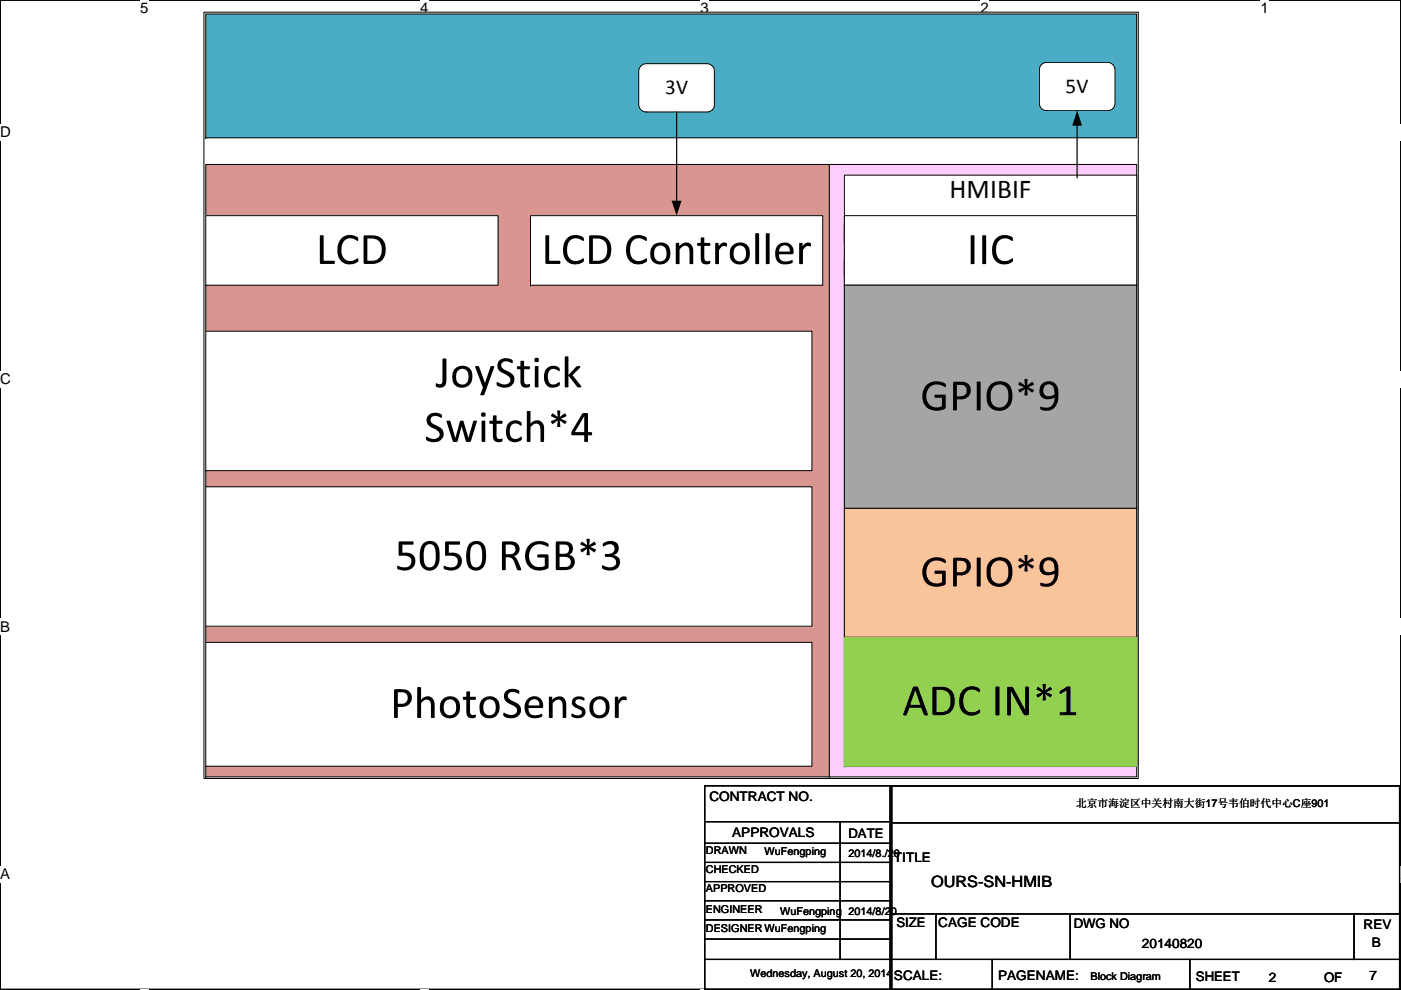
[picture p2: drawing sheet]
<svg xmlns="http://www.w3.org/2000/svg" width="297mm" height="210mm" viewBox="0 0 297 210" stroke-linecap="round" stroke-linejoin="round" font-family="sans-serif">
<path d="M.1 0h296.9v209.8h-296.9z" fill="none" stroke="#000" stroke-width=".25"/>
<g fill="#fff">
<path d="M29.7 0h1.8v3.6h-1.8z"/>
<path d="M29.7 209.8l1.8 .1z"/>
</g>
<path d="M59.4 0h.1M59.4 209.8h.1" fill="none" stroke="#000" stroke-width=".25"/>
<g fill="#fff">
<path d="M89.1 0h1.8v3.6h-1.8z"/>
<path d="M89.1 209.8l1.8 .1z"/>
</g>
<path d="M118.8 0h.1M118.8 209.8h.1" fill="none" stroke="#000" stroke-width=".25"/>
<g fill="#fff">
<path d="M148.5 0h1.8v3.6h-1.8z"/>
<path d="M148.5 209.8l1.8 .1z"/>
</g>
<path d="M178.2 0h.1M178.2 209.8h.1" fill="none" stroke="#000" stroke-width=".25"/>
<g fill="#fff">
<path d="M207.9 0h1.7v3.6h-1.7z"/>
<path d="M207.9 209.8l1.7 .1z"/>
</g>
<path d="M237.6 0h.1M237.6 209.8h.1" fill="none" stroke="#000" stroke-width=".25"/>
<g fill="#fff">
<path d="M267.3 0h1.7v3.6h-1.7z"/>
<path d="M267.3 209.8l1.7 .1z"/>
<path d="M.1 26.3h2.2v3.5h-2.2z"/>
<path d="M297 26.3v3.5z"/>
<path d="M.1 78.7h2.2v3.5h-2.2z"/>
<path d="M297 78.7v3.5z"/>
</g>
<path d="M.1 52.5h.1M297 52.5h.1" fill="none" stroke="#000" stroke-width=".25"/>
<g fill="#fff">
<path d="M.1 131.2h2.1v3.5h-2.1z"/>
<path d="M297 131.2v3.5z"/>
</g>
<path d="M.1 104.9h.1M297 104.9h.1" fill="none" stroke="#000" stroke-width=".25"/>
<g fill="#fff">
<path d="M0 183.6h2.2v3.5h-2.2z"/>
<path d="M297 183.6v3.5z"/>
</g>
<path d="M.1 157.4h.1M297 157.4h.1" fill="none" stroke="#000" stroke-width=".25"/>
<path d="M43.3 2.6h198v162.5h-198z" fill="#fff"/>
<path d="M43.2 2.6h198.1v162.5h-198.1z" fill="none" stroke="#000" stroke-width=".21"/>
<path d="M175.8 34.9h65.2v129.9h-65.2z" fill="#fcf"/>
<path d="M175.8 34.9h65.2v129.9h-65.2zM175.8 164.8h.1" fill="none" stroke="#000" stroke-width=".21"/>
<path d="M43.6 34.9h132.2v129.9h-132.2z" fill="#d99590"/>
<path d="M43.6 34.9h132.2v129.9h-132.2zM43.6 164.8h.1" fill="none" stroke="#000" stroke-width=".21"/>
<path d="M179.6 46.4l.6-.3 .7-.2 15 .1a1.8 1.8 0 0 1 1.5 1.7v3.7a1.81 1.81 0 0 1-1.8 1.8h-14.7a1.81 1.81 0 0 1-1.9-1.8v-3.7l.2-.7z" fill-rule="evenodd" fill="#fff"/>
<path d="M179.6 46.4l.6-.3 .7-.2 15 .1a1.8 1.8 0 0 1 1.5 1.7v3.7a1.81 1.81 0 0 1-1.8 1.8h-14.7a1.81 1.81 0 0 1-1.9-1.8v-3.7l.2-.7z" fill="none" stroke="#000" stroke-width=".21"/>
<path d="M179.6 53.7l.6-.3 .7-.2h15a1.84 1.84 0 0 1 1.5 1.8v3.7a1.84 1.84 0 0 1-1.8 1.8h-14.7a1.84 1.84 0 0 1-1.9-1.8l.1-4.1z" fill-rule="evenodd" fill="#fff"/>
<path d="M179.6 53.7l.6-.3 .7-.2h15a1.84 1.84 0 0 1 1.5 1.8v3.7a1.84 1.84 0 0 1-1.8 1.8h-14.7a1.84 1.84 0 0 1-1.9-1.8l.1-4.1z" fill="none" stroke="#000" stroke-width=".21"/>
<path d="M179 37.1h62v125.4h-62z" fill="#fff"/>
<path d="M179 37.1h62v125.4h-62zM179 162.5h.1" fill="none" stroke="#000" stroke-width=".21"/>
<path d="M43.6 3h197.4v26.2h-197.4z" fill="#4bacc6"/>
<path d="M43.6 3h197.4v26.2h-197.4zM43.6 29.2h.1" fill="none" stroke="#000" stroke-width=".21"/>
<path d="M135.9 14l.5-.4 .6-.1h12.9l.6 .1a1.55 1.55 0 0 1 1 1.5v7.1a1.52 1.52 0 0 1-1.6 1.5h-12.9a1.55 1.55 0 0 1-1.6-1.5v-7.1l.1-.6z" fill-rule="evenodd" fill="#fff"/>
<path d="M135.9 14l.5-.4 .6-.1h12.9l.6 .1a1.55 1.55 0 0 1 1 1.5v7.1a1.52 1.52 0 0 1-1.6 1.5h-12.9a1.55 1.55 0 0 1-1.6-1.5v-7.1l.1-.6z" fill="none" stroke="#000" stroke-width=".21"/>
<path d="M143.5 23.7v19.1" fill="none" stroke="#000" stroke-width=".26"/>
<path d="M142.4 42.6h2.1l-1 3.1z" fill="#000"/>
<path d="M220.9 13.6l1.1-.4h12.8l.6 .2a1.59 1.59 0 0 1 1 1.4v7.1a1.55 1.55 0 0 1-1.6 1.6h-12.8a1.52 1.52 0 0 1-1.6-1.6v-7.4z" fill-rule="evenodd" fill="#fff"/>
<path d="M220.9 13.6l1.1-.4h12.8l.6 .2a1.59 1.59 0 0 1 1 1.4v7.1a1.55 1.55 0 0 1-1.6 1.6h-12.8a1.52 1.52 0 0 1-1.6-1.6v-7.4z" fill="none" stroke="#000" stroke-width=".21"/>
<path d="M228.4 26.4v11.3" fill="none" stroke="#000" stroke-width=".26"/>
<path d="M228.4 23.5l1 3.1h-2.1z" fill="#000"/>
<path d="M179 45.7h62v14.8h-62z" fill="#fff"/>
<path d="M179 45.7h62v14.8h-62zM179 60.5h.1" fill="none" stroke="#000" stroke-width=".21"/>
<path d="M205.8 50l.6-.1 .2 .1v5.9l-.2 .1h-.6zM208.3 50l.5-.1 .3 .1v5.9l-.3 .1h-.5zM211.1 50.7a2.67 2.67 0 0 1 3.6-.2v.6a2.42 2.42 0 0 0-3 .1 3 3 0 0 0 .5 4 2.65 2.65 0 0 0 2.5-.4 .73 .73 0 0 1-.6 1.1 2.65 2.65 0 0 1-3.8-2.9 3.6 3.6 0 0 1 .8-2.3z" fill="#000"/>
<path d="M179 60.5h62v47.3h-62z" fill="#a5a5a5"/>
<path d="M179 60.5h62v47.3h-62zM179 107.8h.1" fill="none" stroke="#000" stroke-width=".21"/>
<g fill="#000">
<path d="M216.2 81l1.1 .8-.1-1.3 .6-.1v1.4l1.1-.8 .3 .6-1.2 .5 1.1 .5a.43 .43 0 0 1-.3 .6l-1-.7 .1 1.3h-.7l.1-1.3-1.1 .7-.3-.6 1.2-.5-1.2-.5z"/>
<path d="M196.3 81.8a3.1 3.1 0 0 1 4.2-.3l-.1 .6a3.4 3.4 0 0 0-2.9-.3 2.59 2.59 0 0 0 .4 4.5 2.57 2.57 0 0 0 1.8-.1v-1.8h-1.5v-.7l2.2 .1 .1 2.7a3.2 3.2 0 0 1-4.8-1.2 3.7 3.7 0 0 1 .6-3.5zM202.2 81h1.9a1.9 1.9 0 0 1 1.7 2.1 1.9 1.9 0 0 1-2.2 1.6h-.7v2.3h-.8zM202.9 81.6v2.5a1.58 1.58 0 0 0 2.1-1 1.15 1.15 0 0 0-1.4-1.5zM207.2 81l.5-.1 .2 .2v5.8l-.2 .2-.6-.1zM209.9 81.7a2.73 2.73 0 0 1 3.2-.7 2.73 2.73 0 0 1 1.5 2.9 2.8 2.8 0 0 1-1.9 3.1 2.8 2.8 0 0 1-3.3-1.4 4.3 4.3 0 0 1 .5-3.9zM210.5 82.2a3.2 3.2 0 0 0 .4 4 1.98 1.98 0 0 0 2.2-.2 1.98 1.98 0 0 0 .7-2 1.91 1.91 0 0 0-.9-2.2 1.91 1.91 0 0 0-2.4 .4z"/>
<path d="M220.9 81.5a2.08 2.08 0 0 1 2.4-.4 2.08 2.08 0 0 1 1.1 2.2 3.4 3.4 0 0 1-1.5 3.6l-1.5 .2a.65 .65 0 0 1-.8-.8 1.97 1.97 0 0 0 2.1-.1 1.97 1.97 0 0 0 .9-1.9 1.99 1.99 0 0 1-3.2-1.2v-.6zM221.6 81.8a1.33 1.33 0 0 0-.2 1.8 1.33 1.33 0 0 0 1.9 .2l.3-.1v-.6a1.25 1.25 0 0 0-.5-1.4 1.25 1.25 0 0 0-1.5 .1z"/>
</g>
<path d="M179 107.8h62v27.4h-62z" fill="#f9c49a"/>
<path d="M179 107.8h62v27.4h-62zM179 135.2h.1" fill="none" stroke="#000" stroke-width=".21"/>
<g fill="#000">
<path d="M216.1 118.4l.2-.1 1 .8-.1-1.3 .5-.1 .2 .1-.1 1.3 1-.7a.44 .44 0 0 1 .3 .6l-1.1 .4 1.1 .6a.43 .43 0 0 1-.3 .6l-1-.8 .1 1.4h-.7l.1-1.4-1.1 .8-.3-.6 1.2-.6-1.2-.4z"/>
<path d="M196.3 119.2a2.97 2.97 0 0 1 4.3-.2l-.2 .4a2.5 2.5 0 0 0-3.2 .1 2.5 2.5 0 0 0-.5 3.2 2.2 2.2 0 0 0 3 .8v-1.8h-1.5v-.6h2.2l.1 2.8a3.3 3.3 0 0 1-4.5-.8 3.6 3.6 0 0 1 .3-3.9zM202.1 118.4a5.1 5.1 0 0 1 2.9 .2 1.93 1.93 0 0 1 .7 2.3 1.93 1.93 0 0 1-2.1 1.1h-.7v2.3l-.8 .1zM202.9 118.9v2.5a1.95 1.95 0 0 0 1.7-.4 1.24 1.24 0 0 0 .3-1.4 1.24 1.24 0 0 0-1.3-.7zM207.1 118.3h.6l.2 .1v5.8l-.2 .2-.6-.1zM209.7 119.2a2.74 2.74 0 0 1 3.3-.9 2.74 2.74 0 0 1 1.6 2.9 2.77 2.77 0 0 1-2.6 3.3 2.77 2.77 0 0 1-2.8-3.2l.2-1.4zM210.5 119.5a3.3 3.3 0 0 0 .4 4 1.99 1.99 0 0 0 2.2-.1 1.99 1.99 0 0 0 .7-2.1 1.92 1.92 0 0 0-.9-2.2 1.92 1.92 0 0 0-2.4 .4z"/>
<path d="M220.9 118.8a2.07 2.07 0 0 1 2.5-.4 2.07 2.07 0 0 1 1 2.3 3.1 3.1 0 0 1-2.1 3.7 2 2 0 0 1-1.7-.2v-.6a2.79 2.79 0 0 0 2.5-.3l.4-.8 .1-.9a1.95 1.95 0 0 1-2.2 .3 1.95 1.95 0 0 1-1-2.1zM221.6 119.1a1.34 1.34 0 0 0-.2 1.9 1.34 1.34 0 0 0 1.9 .2l.3-.2v-.6a1.26 1.26 0 0 0-.6-1.3 1.26 1.26 0 0 0-1.4 0z"/>
</g>
<path d="M179 135.2h62v27.3h-62z" fill="#92d050"/>
<path d="M179 135.2h62v27.3h-62zM179 162.5h.1" fill="none" stroke="#92d050" stroke-width=".21"/>
<g fill="#000">
<path d="M219.9 145.8l.2-.1 1.1 .8-.2-1.4h.5l.3 .1-.2 1.3 1.1-.8 .3 .4v.2l-1.2 .5 1.2 .5v.2l-.3 .5-1.1-.8 .1 1.3h-.7l.2-1.3-1 .7a.44 .44 0 0 1-.4-.6l1.1-.5-1.2-.5zM224.7 146.6l1.5-1 .7 .1v5.4h1.1l.2 .2-.1 .4h-3.3l-.1-.1 .1-.5h1.3v-4.6l-1.3 .7-.1-.1z"/>
<path d="M193.6 145.7l.8-.1 .2 .2 2.1 5.9h-.8l-.6-1.6h-2.5l-.5 1.5-.8 .1zM194 146.5l-1 3h2.1zM197.8 145.7l.1-.1a5 5 0 0 1 3.4 .5 3.4 3.4 0 0 1-.1 5.2 5.3 5.3 0 0 1-3.4 .3zM198.5 146.3v4.7a2.77 2.77 0 0 0 2.7-.7 3.2 3.2 0 0 0-.4-3.5 3 3 0 0 0-2.3-.5zM204.1 146.4a2.58 2.58 0 0 1 3.6-.2v.6a2.08 2.08 0 0 0-2.4-.3 2.08 2.08 0 0 0-1.1 2.2 1.95 1.95 0 0 0 2.5 2.3l.9-.5a.39 .39 0 0 1 .1 .7 2.68 2.68 0 0 1-3 .3 2.68 2.68 0 0 1-1.4-2.7 3.4 3.4 0 0 1 .8-2.4zM211.1 145.7h.8v5.9l-.2 .1-.7-.1zM213.5 145.8l.2-.2h.8l.3 .3 2.6 4.7-.1-4.8 .3-.2 .6 .1v5.7a.75 .75 0 0 1-.8 .3 .75 .75 0 0 1-.6-.6l-2.5-4.6 .1 5.1-.3 .1-.6-.1z"/>
</g>
<path d="M112.5 45.7h61.9v14.8h-61.9z" fill="#fff"/>
<path d="M112.5 45.7h61.9v14.8h-61.9zM112.5 60.5h.1" fill="none" stroke="#000" stroke-width=".21"/>
<path d="M115.7 50h.7v5.3h2.3v.7h-2.9l-.1-.2zM120.1 50.7a2.65 2.65 0 0 1 3.7-.2v.4l-.2 .2a2.01 2.01 0 0 0-2.4-.3 2.01 2.01 0 0 0-1 2.2 2.02 2.02 0 0 0 1.1 2.2 2.02 2.02 0 0 0 2.4-.4 .71 .71 0 0 1-.6 1.1 2.65 2.65 0 0 1-3.7-2.9 3.5 3.5 0 0 1 .7-2.3zM125 50l.1-.1a4.5 4.5 0 0 1 3.7 .8 3.5 3.5 0 0 1-.4 4.9 5 5 0 0 1-3.4 .3zM125.7 50.6v4.7a2.76 2.76 0 0 0 2.7-.8 3.2 3.2 0 0 0-.3-3.5 3.2 3.2 0 0 0-2.4-.4zM133.5 50.7a2.63 2.63 0 0 1 3.6-.2l.1 .4-.2 .2a2.01 2.01 0 0 0-2.4-.3 2.01 2.01 0 0 0-1 2.2 2.02 2.02 0 0 0 1.1 2.2 2.02 2.02 0 0 0 2.4-.4 .71 .71 0 0 1-.6 1.1 2.65 2.65 0 0 1-3.8-2.9 3.5 3.5 0 0 1 .8-2.3zM138.4 52.1a2.19 2.19 0 0 1 2.7-.4 2.19 2.19 0 0 1 1 2.5 2.16 2.16 0 0 1-2.6 1.9 2.16 2.16 0 0 1-1.6-2.8l.1-.5zM139.2 52.4a2.25 2.25 0 0 0-.1 2.7 1.44 1.44 0 0 0 1.8 0 1.44 1.44 0 0 0 .4-1.7 1.29 1.29 0 0 0-.7-1.2 1.29 1.29 0 0 0-1.4 .2zM143.3 51.6l.6-.1 .1 .7a1.61 1.61 0 0 1 1.9-.7 1.61 1.61 0 0 1 1.1 1.8v2.6l-.3 .1h-.5v-2.6a1.01 1.01 0 0 0-.5-1.2 1.01 1.01 0 0 0-1.3 .4l-.3 .3v3l-.6 .1-.2-.1zM148.6 50.5h.7v1h1.1l.2 .2-.1 .5h-1.2v2.3a.79 .79 0 0 0 .4 .8 .79 .79 0 0 0 .8 0 .55 .55 0 0 1 0 .7 .55 .55 0 0 1-.7 .1 1.16 1.16 0 0 1-1.2-1.5v-2.4h-.7l-.1-.5 .2-.2h.6zM151.7 51.6l.6-.1 .1 .8 .1-.3a1.19 1.19 0 0 1 1.6-.4v.7a1.18 1.18 0 0 0-1.7 .8v2.8l-.5 .1-.3-.1zM155.2 52.1a2.17 2.17 0 0 1 2.8-.5 2.17 2.17 0 0 1 1 2.6 2.16 2.16 0 0 1-2.6 1.9 2.16 2.16 0 0 1-1.7-2.8l.2-.6zM155.9 52.5l-.3 .9a1.46 1.46 0 0 0 .3 1.6 1.46 1.46 0 0 0 1.6 .3 2.09 2.09 0 0 0 .1-3 1.31 1.31 0 0 0-1.7 .2zM160.2 49.5l.3-.1 .4 .2v6.3l-.2 .1-.6-.1zM162.4 49.5l.3-.1 .5 .2v6.3l-.2 .1-.6-.1zM164.8 52.1a1.9 1.9 0 0 1 2.4-.5 1.9 1.9 0 0 1 1 2.2l-3 .1a1.44 1.44 0 0 0 .6 1.4 1.44 1.44 0 0 0 1.5 .1l.2-.1a.36 .36 0 0 1 .6 0 .36 .36 0 0 1-.3 .5 2.43 2.43 0 0 1-3.3-1l-.2-.9a2.61 2.61 0 0 1 .5-1.8zM165.4 52.6l-.2 .8h2.3a1.15 1.15 0 0 0-.7-1.3 1.15 1.15 0 0 0-1.4 .5zM169.5 51.5h.6l.1 .8 .1-.3a1.19 1.19 0 0 1 1.6-.4v.7a1.18 1.18 0 0 0-1.7 .8v2.8l-.5 .1-.3-.1z" fill="#000"/>
<path d="M43.6 45.7h62v14.8h-62z" fill="#fff"/>
<path d="M43.6 45.7h62v14.8h-62zM43.6 60.5h.1" fill="none" stroke="#000" stroke-width=".21"/>
<path d="M67.8 50l.6-.1 .2 .1v5.3h2.3v.7h-2.9l-.2-.2zM72.3 50.7a2.55 2.55 0 0 1 3.6-.2l-.1 .6a2.02 2.02 0 0 0-2.4-.3 2.02 2.02 0 0 0-1 2.2 2.03 2.03 0 0 0 1.1 2.2 2.03 2.03 0 0 0 2.4-.4 .72 .72 0 0 1-.6 1.1 2.66 2.66 0 0 1-3.8-2.9 3.5 3.5 0 0 1 .8-2.3zM77.2 50l.1-.1a4.6 4.6 0 0 1 3.7 .8 3.6 3.6 0 0 1-.4 4.9 4.9 4.9 0 0 1-3.4 .3zM77.9 50.6v4.7a2.74 2.74 0 0 0 2.7-.8 2.77 2.77 0 0 0-.8-3.7z" fill="#000"/>
<path d="M43.6 70.3h128.5v29.5h-128.5z" fill="#fff"/>
<path d="M43.6 70.3h128.5v29.5h-128.5zM43.6 99.8h.1" fill="none" stroke="#000" stroke-width=".21"/>
<g fill="#000">
<path d="M117.1 87.7l1.2 .7-.2-1.3h.5h.2l-.1 1.3 1-.7 .4 .4v.2l-1.2 .5 1.2 .5-.2 .6-.2 .1-1-.8 .1 1.3h-.7l.2-1.3-1.1 .7a.46 .46 0 0 1-.3-.6l1.1-.5-1.2-.5z"/>
<path d="M90.7 88.2a2.13 2.13 0 0 1 3-.1l-.1 .5a1.59 1.59 0 0 0-2.2 .1 1.11 1.11 0 0 0 .9 1.4 2.04 2.04 0 0 1 1.7 2.3 2.26 2.26 0 0 1-3.7 .7l.1-.5a2.02 2.02 0 0 0 2.8-.1v-.4l-.1-.4-.5-.5-.8-.4a1.73 1.73 0 0 1-1.1-2.6zM94.7 89.3l.6-.1 .2 .2 1 3.5 1.1-3.7 .7 .1 1 3.6 1-3.6h.8l-1.3 4.4h-.7l-.3-.1-.9-3.1-.9 3.2-1-.1zM102.1 89.3l.6-.1 .2 .2v4.2l-.3 .1h-.5zM102.1 87.6a.5 .5 0 0 1 .7 0 .5 .5 0 0 1-.1 .8 .5 .5 0 0 1-.7-.2zM104.6 88.1l.7 .1v1h1.1l.1 .2-.1 .5h-1.1v2.8l.4 .4 .8-.1v.6a1.28 1.28 0 0 1-1.4 0 1.28 1.28 0 0 1-.6-1.2v-2.5l-.7-.1v-.4l.1-.2h.6zM107.9 89.7a1.66 1.66 0 0 1 2.7 .1v.4l-.2 .1a1.33 1.33 0 0 0-1.7-.4 1.33 1.33 0 0 0-.6 1.6 1.36 1.36 0 0 0 .7 1.5 1.36 1.36 0 0 0 1.7-.4h.1a.66 .66 0 0 1-.6 1 1.92 1.92 0 0 1-2-.2 1.92 1.92 0 0 1-.7-1.9 2.51 2.51 0 0 1 .6-1.8zM111.7 87.2h.6l.2 .1v2.6a1.58 1.58 0 0 1 1.9-.7 1.58 1.58 0 0 1 1 1.8v2.6l-.2 .1h-.6v-2.6a1.01 1.01 0 0 0-.6-1.2 1.01 1.01 0 0 0-1.2 .4l-.3 .3v3l-.6 .1h-.2z"/>
<path d="M93.8 76.1l.4-.1 .5 .2v4.4a1.38 1.38 0 0 1-.7 1.5 1.38 1.38 0 0 1-1.6-.2v-.5l.2-.1a.69 .69 0 0 0 .8 .2 .69 .69 0 0 0 .4-.7zM96.4 78.2a2.19 2.19 0 0 1 2.7-.4 2.19 2.19 0 0 1 1 2.5 2.17 2.17 0 0 1-2.6 1.9 2.17 2.17 0 0 1-1.6-2.8l.2-.7zM97.2 78.5a2.05 2.05 0 0 0 .2 2.9 1.44 1.44 0 0 0 1.6-.3 1.44 1.44 0 0 0 .3-1.5 1.27 1.27 0 0 0-.7-1.3 1.27 1.27 0 0 0-1.4 .2zM100.8 77.7h.8l1.2 3.5 1.2-3.5 .6-.1 .2 .2-2.1 5.9-.2 .1-.7-.1 .6-1.6zM105.7 76.6a2.18 2.18 0 0 1 3-.1l-.1 .5a2.82 2.82 0 0 0-2-.2 .96 .96 0 0 0-.3 1.1 .96 .96 0 0 0 .9 .6 2.15 2.15 0 0 1 1.8 2.3 2.37 2.37 0 0 1-3.7 .8v-.4l.1-.2a1.94 1.94 0 0 0 2.7 0 1.14 1.14 0 0 0-.8-1.5 2.55 2.55 0 0 1-1.9-1.8zM110.3 76.6h.8v1.1h1.2l.1 .3-.2 .3h-1.1v2.4a.75 .75 0 0 0 .4 .8 .75 .75 0 0 0 .8-.1 .51 .51 0 0 1 0 .6 .51 .51 0 0 1-.5 .2l-1-.2-.4-.6-.1-3.1h-.6l-.1-.2 .1-.4h.6zM113.4 77.8l.8-.1v4.4l-.2 .1-.6-.2zM113.4 76a.52 .52 0 0 1 .8 0 .52 .52 0 0 1-.2 .8l-.6-.1zM116 78.1a1.81 1.81 0 0 1 2.7 .2l-.1 .4a1.38 1.38 0 0 0-1.7-.3 1.38 1.38 0 0 0-.8 1.5 1.27 1.27 0 0 0 .4 1.3 1.27 1.27 0 0 0 1.3 .3l.7-.5a.56 .56 0 0 1 .2 .6 .56 .56 0 0 1-.5 .4 1.94 1.94 0 0 1-2.1-.1 1.94 1.94 0 0 1-.8-1.9 2.62 2.62 0 0 1 .7-1.9zM119.8 75.6h.7v4l1.6-1.8 .4-.2 .6 .2-1.7 1.8 1.9 2.3-.1 .2h-.8l-1.9-2.4v2.4l-.6 .1-.2-.2z"/>
<path d="M123.5 87.7l.9-.1 .3 .2v3.9h.6a.4 .4 0 0 1 0 .6h-.6v1.3l-.6 .1h-.2v-1.4h-2.7v-.9zM123.9 88.3l-2 3.4h2z"/>
</g>
<path d="M43.6 103.3h128.5v29.5h-128.5z" fill="#fff"/>
<path d="M43.6 103.3h128.5v29.5h-128.5zM43.6 132.8h.1" fill="none" stroke="#000" stroke-width=".21"/>
<g fill="#000">
<path d="M123.3 115l.2-.1 1 .7-.1-1.2a.44 .44 0 0 1 .6 0l-.1 1.2 1.2-.7 .2 .6-1.1 .5 1.2 .6-.4 .6-1.1-.8 .1 1.4-.6-.1 .1-1.3-1.1 .8-.2-.3-.1-.4 1.1-.5-1.1-.5zM128 115.2a2.15 2.15 0 0 1 3.1 .5 1.51 1.51 0 0 1-1.1 2.1 1.63 1.63 0 0 1 1.5 1.7 1.63 1.63 0 0 1-1.8 1.5 1.97 1.97 0 0 1-2.1-.6l.1-.5a2.64 2.64 0 0 0 2.6 .2 1.11 1.11 0 0 0 .2-1.3 1.11 1.11 0 0 0-1.1-.7h-1l-.1-.5a1.74 1.74 0 0 0 2-1 .97 .97 0 0 0-.4-1 .97 .97 0 0 0-1-.1l-1.1 .4v-.5z"/>
<path d="M84.6 114.9l2.9-.1 .2 .1v.4l-.2 .2h-2.2v1.7a2 2 0 0 1 2.7 2.2 2.5 2.5 0 0 1-3.7 1.3l-.1-.4 .1-.3a2.02 2.02 0 0 0 2.8-.4l.1-.6a1.19 1.19 0 0 0-1.3-1.1h-1.3l-.1-.1zM89.8 115.2a2.08 2.08 0 0 1 2.4-.2 2.08 2.08 0 0 1 1 2.2 3.5 3.5 0 0 1-1.2 3.6 2.09 2.09 0 0 1-3-2.2v-1.4a3 3 0 0 1 .8-2zM90.4 115.7a5.1 5.1 0 0 0-.2 4.2 1.17 1.17 0 0 0 1.3 .4 1.17 1.17 0 0 0 .8-1.1 4.4 4.4 0 0 0-.4-3.5 1.12 1.12 0 0 0-1.5 0zM94.4 114.9h3.1l-.1 .6h-2.2v1.7a2.01 2.01 0 0 1 2.7 2.2 2.51 2.51 0 0 1-3.6 1.4 .5 .5 0 0 1-.1-.8h.1a1.98 1.98 0 0 0 2.7-.4l.1-.6a1.17 1.17 0 0 0-1.4-1.1l-1.3-.1zM99.6 115.2a2.08 2.08 0 0 1 2.4-.2 2.08 2.08 0 0 1 1 2.2l.1 .7a2.79 2.79 0 0 1-1.7 3.1 2.08 2.08 0 0 1-2.5-2.4v-1.4a3.2 3.2 0 0 1 .7-2zM100.2 115.7a5 5 0 0 0-.1 4.3 1.18 1.18 0 0 0 1.3 .3 1.18 1.18 0 0 0 .7-1.1 4.6 4.6 0 0 0-.4-3.5 1.17 1.17 0 0 0-1.5 0z"/>
<path d="M106.5 114.9l.2-.1a4 4 0 0 1 3.2 .7 1.57 1.57 0 0 1-.9 2.5 5.4 5.4 0 0 1 1.4 2.9l-.5 .1-.3-.2a4 4 0 0 0-1.2-2.4l-1.2-.2v2.7h-.7zM107.2 115.5v2.1a1.68 1.68 0 0 0 2.1-.8v-.3a.95 .95 0 0 0-1-1zM112.2 115.6a3.1 3.1 0 0 1 4.1-.2l-.1 .6a2.48 2.48 0 0 0-2.6-.4 2.48 2.48 0 0 0-1.4 2.3 2.23 2.23 0 0 0 1 2.1 2.23 2.23 0 0 0 2.3 0v-1.7l-1.5-.1-.1-.4 .2-.2h2.1l.1 2.6a1.93 1.93 0 0 1-2 .8 3.1 3.1 0 0 1-2.9-1.9 3.1 3.1 0 0 1 .8-3.5zM117.9 114.9l.2-.1a4.1 4.1 0 0 1 2.9 .4 1.48 1.48 0 0 1-.3 2.4 1.68 1.68 0 0 1 1.2 2 1.68 1.68 0 0 1-1.8 1.3h-2l-.2-.1zM118.6 115.5v2a1.86 1.86 0 0 0 1.8-.4 1.01 1.01 0 0 0 .1-1.1 1.01 1.01 0 0 0-1-.5zM118.6 118.1v2.1a2.14 2.14 0 0 0 2.2-.4 1.12 1.12 0 0 0 0-1.3 1.12 1.12 0 0 0-1.2-.4z"/>
</g>
<path d="M43.6 136.2h128.5v26.3h-128.5z" fill="#fff"/>
<path d="M43.6 136.2h128.5v26.3h-128.5zM43.6 162.5h.1" fill="none" stroke="#000" stroke-width=".21"/>
<path d="M83.6 146.2h1.4a1.93 1.93 0 0 1 2.3 1.8 1.93 1.93 0 0 1-2.2 1.9h-.8v2.3l-.7 .1zM84.3 146.8v2.5a1.77 1.77 0 0 0 2-.7 1.19 1.19 0 0 0 0-1.2 1.19 1.19 0 0 0-1.2-.6zM88.6 145.7h.6l.1 .2v2.5a1.58 1.58 0 0 1 1.9-.6 1.58 1.58 0 0 1 1 1.8v2.6l-.2 .1-.6-.1v-2.6a1.01 1.01 0 0 0-.6-1.1 1.01 1.01 0 0 0-1.2 .3l-.3 .4v3l-.6 .1-.2-.1zM93.8 148.4a2.19 2.19 0 0 1 2.7-.5 2.19 2.19 0 0 1 1 2.6 2.17 2.17 0 0 1-2.6 1.8 2.17 2.17 0 0 1-1.6-2.7l.2-.7zM94.6 148.6a1.98 1.98 0 0 0 .4 3.1 1.63 1.63 0 0 0 1.7-2.3 1.26 1.26 0 0 0-2.1-.8zM98.9 146.7h.7v1.1h1.3v.6h-.1h-1.2l.1 2.8 .4 .5 .7-.1a.54 .54 0 0 1 0 .6 .54 .54 0 0 1-.7 .2 1.18 1.18 0 0 1-1.2-1.5v-2.5h-.8v-.4l.1-.2h.7zM102.2 148.4a2.18 2.18 0 0 1 2.7-.5 2.18 2.18 0 0 1 1 2.6 2.16 2.16 0 0 1-2.6 1.8 2.16 2.16 0 0 1-1.6-2.7l.1-.7zM102.8 148.8l-.3 .8a1.48 1.48 0 0 0 .3 1.6 1.48 1.48 0 0 0 1.6 .3 2.09 2.09 0 0 0 0-3l-.9-.1zM107.1 146.7a2.15 2.15 0 0 1 3-.1v.5l-.2 .1a1.49 1.49 0 0 0-2.1 .1 .95 .95 0 0 0 .8 1.3 2.13 2.13 0 0 1 1.8 2.4 2.35 2.35 0 0 1-3.7 .7l.1-.6a2 2 0 0 0 2.7 0 1.4 1.4 0 0 0-1.3-1.7 1.75 1.75 0 0 1-1.1-2.7zM112.1 148.1a1.83 1.83 0 0 1 2.3-.1 1.83 1.83 0 0 1 .6 2.2h-2.9a1.43 1.43 0 0 0 .6 1.4 1.43 1.43 0 0 0 1.5 0l.6-.2 .2 .6a3.1 3.1 0 0 1-3.2-.2 2.74 2.74 0 0 1 .3-3.7zM112.6 148.5l-.3 .3-.2 .8h2.3a1.14 1.14 0 0 0-.5-1.1 1.14 1.14 0 0 0-1.3 0zM116.4 147.8h.6l.1 .7a1.6 1.6 0 0 1 1.9-.8 1.6 1.6 0 0 1 1.1 1.9v2.6l-.2 .1-.6-.1v-2.6a1.01 1.01 0 0 0-.6-1.1 1.01 1.01 0 0 0-1.2 .3l-.3 .4v3l-.6 .1-.2-.1zM121.6 148.1a1.72 1.72 0 0 1 2.3 0v.5a1.66 1.66 0 0 0-1.9 .1l.1 .5 .6 .4a1.42 1.42 0 0 1 1.3 2 1.95 1.95 0 0 1-2.8 .3l.1-.6a1.61 1.61 0 0 0 2 .1 .79 .79 0 0 0-.7-1.1 1.33 1.33 0 0 1-1.2-.8 1.33 1.33 0 0 1 .2-1.4zM125.5 148.4a2.17 2.17 0 0 1 2.7-.5 2.17 2.17 0 0 1 1 2.6 2.17 2.17 0 0 1-2.6 1.8 2.17 2.17 0 0 1-1.6-2.7l.2-.7zM126.3 148.6a1.99 1.99 0 0 0 .4 3.1 1.63 1.63 0 0 0 1.7-2.3 1.27 1.27 0 0 0-2.1-.8zM130.4 147.8h.6l.1 .7 .2-.2a1.14 1.14 0 0 1 1.6-.5l-.1 .8a1.06 1.06 0 0 0-1.6 .8v2.8l-.6 .1-.2-.1z" fill="#000"/>
<g fill="none" stroke="#000" stroke-width=".25">
<path d="M149.4 166.7h39.6v43.1h-39.6zM149.4 174.3h39.4M149.4 178.9h39.4M178.1 174.3v29.2M188.8 166.7h107.9v43.1h-107.9zM188.8 166.7h.2v43.1h-.2zM189 174.5h108M296.7 166.7h-107.9v43.1M297 174.5h.1M149.4 182.9h39.4M149.4 187h39.4M149.4 191.1h39.4"/>
<path d="M149.4 195.1h39.4M149.4 199.2h39.4M188.8 193.8h107.9M198.4 193.8v9.7M226.9 193.8v9.7M287.1 193.8v9.7M149.4 203.5h147.3M188.8 209.8h.1M210.4 209.8h.1M210.4 203.5v6.3M252.3 209.8h.1M252.3 203.5v6.3"/>
</g>
<path d="M287.1 193.8v9.7M287.1 203.5h.1" fill="none" stroke="#000" stroke-width=".25" stroke-dasharray="0 .5"/>
<text font-size="5.8" x="201.3" y="42.1">HMIBIF</text>
<g font-size="4.5">
<text x="141" y="20">3V</text>
<text x="225.9" y="19.7">5V</text>
</g>
<text font-size="3.3" x="197.4" y="188.2">OURS-SN-HMIB</text>
<g font-size="3.2">
<text x="29.7" y="2.9">5</text>
<text x="89.1" y="2.9">4</text>
<text x="148.5" y="2.9">3</text>
<text x="207.9" y="2.9">2</text>
<text x="267.3" y="2.9">1</text>
<text x=".1" y="29.1">D</text>
<text x=".1" y="81.5">C</text>
<text x=".1" y="134">B</text>
<text x=".1" y="186.4">A</text>
<text x="297" y="186.4">A</text>
</g>
<g font-size="2.8">
<text x="150.4" y="169.9">CONTRACT NO.</text>
<text x="155.3" y="177.5">APPROVALS</text>
<text x="179.9" y="177.8">DATE</text>
<text x="189.5" y="182.9">TITLE</text>
<text x="190.1" y="196.6">SIZE</text>
<text x="198.9" y="196.6">CAGE CODE</text>
<text x="227.6" y="196.8">DWG NO</text>
<text x="289.1" y="197.1">REV</text>
<text x="242.1" y="201.2">20140820</text>
<text x="290.9" y="200.9">B</text>
<text x="189.5" y="207.8">SCALE:</text>
<text x="211.6" y="207.8">PAGENAME:</text>
<text x="253.6" y="208">SHEET</text>
<text x="269" y="208.3">2</text>
<text x="280.7" y="208.3">OF</text>
<text x="290.4" y="207.8">7</text>
</g>
<g font-size="2.3">
<text x="228.2" y="171.3">北京市海淀区中关村南大街17号韦伯时代中心C座901</text>
<text x="149.7" y="181.2">DRAWN</text>
<text x="149.7" y="185.2">CHECKED</text>
<text x="162.1" y="181.4">WuFengping</text>
<text x="179.9" y="181.7">2014/8./20</text>
<text x="149.7" y="189.3">APPROVED</text>
<text x="149.7" y="193.6">ENGINEER</text>
<text x="149.7" y="197.7">DESIGNER WuFengping</text>
<text x="165.4" y="194.1">WuFengping</text>
<text x="179.9" y="194.1">2014/8/20</text>
<text x="159.1" y="207.3">Wednesday, August 20, 2014</text>
<text x="231.2" y="207.8">Block Diagram</text>
</g>
</svg>
